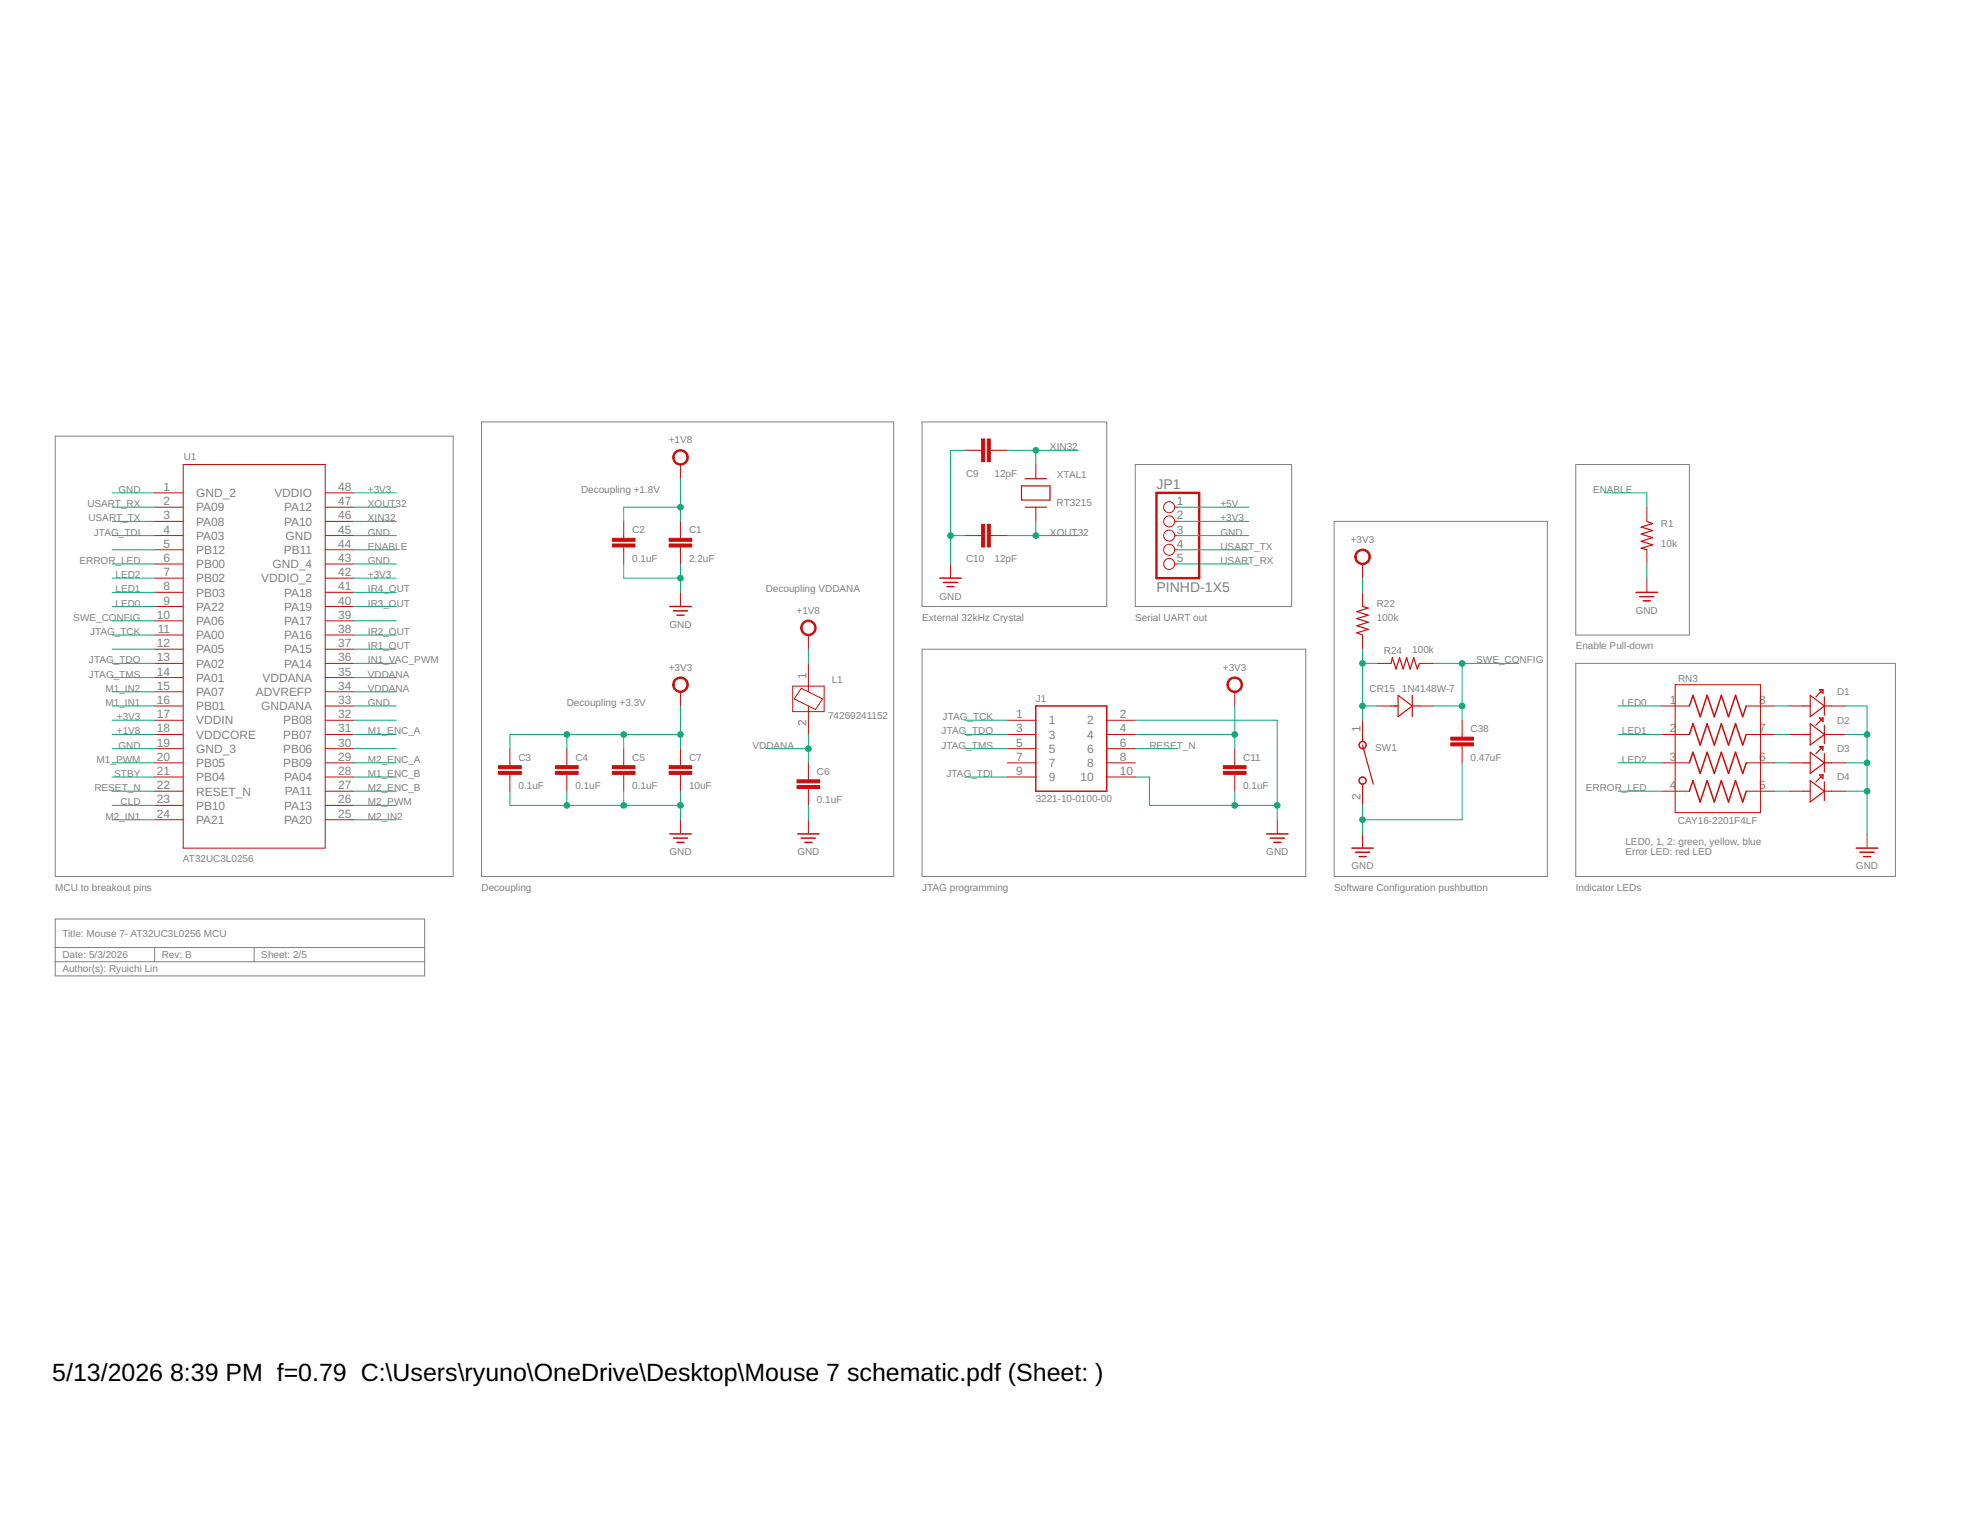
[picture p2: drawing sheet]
<svg xmlns="http://www.w3.org/2000/svg" width="279mm" height="216mm" viewBox="0 0 279 216" stroke-linecap="round" stroke-linejoin="round" font-family="sans-serif">
<g fill="none" stroke="#808080" stroke-width=".14">
<path d="M68.3 59.8h58.4v64.4h-58.4zM130.7 59.8h26.2v26.2h-26.2zM7.8 61.8h56.4v62.4h-56.4zM160.9 65.8h22.2v20.2h-22.2zM189.1 73.9h30.3v50.3h-30.3zM223.4 65.8h16.1v24.2h-16.1zM130.7 92h54.4v32.2h-54.4zM223.4 94h45.3v30.2h-45.3zM7.8 130.3h52.4v8h-52.4zM7.8 134.3h52.4M7.8 136.3h52.4M21.9 134.3v2"/>
<path d="M36 134.3v2"/>
</g>
<g fill="none" stroke="#c90d0c" stroke-width=".14">
<path d="M21.9 69.9h4.1M21.9 71.9h4.1M21.9 73.9h4.1M21.9 75.9h4.1M21.9 77.9h4.1M21.9 79.9h4.1M26 65.8h20.1v54.4h-20.1zM46.1 69.9h4M46.1 71.9h4M46.1 73.9h4M46.1 75.9h4M46.1 77.9h4"/>
<path d="M46.1 79.9h4M88.4 73.9v2.4M88.4 77.5v2.4M96.5 65.8v2.1M96.5 73.9v2.4M96.5 77.5v2.4M134.7 79.9v2.1M136.8 75.9h2.4M136.8 63.8h2.4M140.4 75.9h2.4M140.4 63.8h2.4M146.8 65.8v2.1"/>
<path d="M146.8 71.9v2M166.5 71.9h.5M166.5 73.9h.5M166.5 75.9h.5M166.5 77.9h.5M166.5 79.9h.5M193.1 79.9v2.1M233.4 71.9v2M233.4 77.9v2M21.9 82h4.1M21.9 84h4.1M21.9 86h4.1"/>
<path d="M21.9 88h4.1M21.9 90h4.1M21.9 92h4.1M21.9 94h4.1M21.9 96.1h4.1M21.9 98.1h4.1M46.1 82h4M46.1 84h4M46.1 86h4M46.1 88h4M46.1 90h4M46.1 92h4"/>
<path d="M46.1 94h4M46.1 96.1h4M46.1 98.1h4M96.5 84v2M96.5 98.1v2M112.4 97.3h4.4v3.6h-4.4zM113.6 97.6l3 1.5-1 1.5-3-1.5zM114.6 90v2M114.6 94v4.1M175 98.1v2M193.1 84v2M193.1 90v2"/>
<path d="M195.2 94h2M201.2 94h2M233.4 82v2M237.5 97.1h12.1v18.1h-12.1zM21.9 100.1h4.1M21.9 102.1h4.1M21.9 104.1h4.1M21.9 106.1h4.1M21.9 108.1h4.1M21.9 110.2h4.1M21.9 112.2h4.1M21.9 114.2h4.1"/>
<path d="M21.9 116.2h4.1M46.1 100.1h4M46.1 102.1h4M46.1 104.1h4M46.1 106.1h4M46.1 108.1h4M46.1 110.2h4M46.1 112.2h4M46.1 114.2h4M46.1 116.2h4M72.3 106.1v2.4M72.3 109.7v2.5"/>
<path d="M80.3 106.1v2.4M80.3 109.7v2.5M88.4 106.1v2.4M88.4 109.7v2.5M96.5 106.1v2.4M96.5 109.7v2.5M96.5 116.2v2M114.6 100.1v4M114.6 108.1v2.5M114.6 111.8v2.4M114.6 116.2v2M142.8 102.1h4"/>
<path d="M142.8 104.1h4M142.8 106.1h4M142.8 108.1h4M142.8 110.2h4M156.9 102.1h4M156.9 104.1h4M156.9 106.1h4M156.9 108.1h4M156.9 110.2h4M175 106.1v2.4M175 109.7v2.5M181.1 116.2v2"/>
<path d="M193.1 102.1v2M193.1 112.2v2M193.1 118.2v2M195.2 100.1h2M201.2 100.1h2M207.3 102.1v2.4M207.3 105.7v2.4M235.5 100.1h4M235.5 104.1h4M235.5 108.1h4M235.5 112.2h4M247.5 100.1h4.1"/>
<path d="M247.5 104.1h4.1M247.5 108.1h4.1M247.5 112.2h4.1M253.6 100.1h2M253.6 104.1h2M253.6 108.1h2M253.6 112.2h2M259.6 100.1h2M259.6 104.1h2M259.6 108.1h2M259.6 112.2h2M264.7 118.2v2"/>
<circle cx="165.7" cy="73.9" r=".78"/>
<circle cx="165.7" cy="79.9" r=".78"/>
<circle cx="165.7" cy="75.9" r=".78"/>
<circle cx="165.7" cy="77.9" r=".78"/>
<circle cx="165.7" cy="71.9" r=".78"/>
</g>
<g fill="#c90d0c" stroke="#c90d0c" stroke-width=".14">
<path d="M95.7 96.2a1.11 1.11 0 0 1 1.8 .3 1.11 1.11 0 0 1-.8 1.6 1.11 1.11 0 0 1-1.3-1h.2a.91 .91 0 0 1 1.3-.8 .91 .91 0 0 1 .1 1.5 .91 .91 0 0 1-1.4-.5v-.2h-.2v-.3z" fill-rule="evenodd"/>
<path d="M95.7 64a1.11 1.11 0 0 1 1.8 .3 1.11 1.11 0 0 1-.8 1.6 1.11 1.11 0 0 1-1.3-1h.2a.9 .9 0 0 1 1.2-.9 .9 .9 0 0 1 .4 1.5 .9 .9 0 0 1-1.5-.2l-.1-.4h-.2l.1-.7z" fill-rule="evenodd"/>
<path d="M113.9 88.2a1.1 1.1 0 0 1 1.7 .3 1.1 1.1 0 0 1-.7 1.6 1.1 1.1 0 0 1-1.4-1.1h.2a.9 .9 0 0 1 1.2-.8 .9 .9 0 0 1 .3 1.5 .9 .9 0 0 1-1.5-.4v-.3h-.2v-.3z" fill-rule="evenodd"/>
<path d="M174.3 96.2a1.1 1.1 0 0 1 1.7 .3 1.1 1.1 0 0 1-.7 1.6 1.1 1.1 0 0 1-1.4-1h.2a.9 .9 0 0 1 1.3-.9 .9 .9 0 0 1 .2 1.5 .9 .9 0 0 1-1.4-.4l-.1-.2h-.2l.1-.3z" fill-rule="evenodd"/>
<path d="M192.4 78.1a1.11 1.11 0 0 1 1.7 .3 1.11 1.11 0 0 1-.7 1.6 1.11 1.11 0 0 1-1.4-1.1h.3a.91 .91 0 0 1 1.3-.7 .91 .91 0 0 1 .1 1.5 .91 .91 0 0 1-1.4-.5v-.3h-.3l.2-.6z" fill-rule="evenodd"/>
</g>
<g fill="none" stroke="#c90d0c" stroke-width=".21">
<path d="M95 86h3M95.5 86.6h2M96 87.2h1M133.2 82h3M133.7 82.6h2M134.2 83.2h1M231.9 84h3M232.4 84.6h2M232.9 85.2h1M95 118.2h3M95.5 118.8h2M96 119.4h1"/>
<path d="M113.1 118.2h3M113.6 118.8h2M114.1 119.4h1M146.8 100.1h10.1v12.1h-10.1zM179.6 118.2h3M180.1 118.8h2M180.6 119.4h1M239.5 104.1l.5-1.5 1 3 1-3 1 3 1-3 1 3 1-3 1 3 .5-1.5M239.5 100.1l.5-1.5 1 3 1-3 1 3 1-3 1 3 1-3 1 3 .5-1.5M239.5 108.1l.5-1.5 1 3 1-3 1 3 1-3 1 3 1-3 1 3 .5-1.5M239.5 112.2l.5-1.5 1 3 1-3 1 3 1-3 1 3 1-3 1 3 .5-1.5M191.6 120.2h3.1"/>
<path d="M192.2 120.8h2M192.7 121.4h1M263.1 120.2h3.1M263.7 120.8h2M264.2 121.4h1"/>
<circle cx="193.2" cy="105.6" r=".5"/>
<circle cx="193.2" cy="110.7" r=".5"/>
</g>
<g fill="none" stroke="#c90d0c" stroke-width=".17">
<path d="M144.8 68.9h4v2h-4zM145.3 67.9h3M145.3 71.9h3M233.4 73.9l.9 .3-1.7 .5 1.7 .5-1.7 .5 1.7 .5-1.7 .5 1.7 .5-1.7 .5 .8 .2M193.1 86l.9 .2-1.7 .5 1.7 .5-1.7 .5 1.7 .5-1.7 .5 1.7 .5-1.7 .5 .8 .3M197.2 94l.2-.8 .5 1.6 .5-1.6 .5 1.6 .5-1.6 .5 1.6 .5-1.6 .5 1.6 .3-.8M198.2 98.6l2 1.5-2 1.5zM200.2 98.6v3M256.6 98.6l2 1.5-2 1.5zM257.9 97.8h.5v.5zM258.4 97.8l-1 1M258.6 98.8v2.6"/>
<path d="M193.1 104.1v1M193.1 111.2v1M193.1 105.6l1.6 5.6M197.2 100.1h1M200.2 100.1h1M255.6 100.1h1M255.6 104.1h1M255.6 108.1h1M255.6 112.2h1M256.6 102.6l2 1.5-2 1.5zM256.6 106.6l2 1.5-2 1.5zM256.6 110.7l2 1.5-2 1.5z"/>
<path d="M257.9 101.8h.5v.5zM257.9 105.8h.5v.5zM257.9 109.9h.5v.5zM258.4 101.8l-1 1M258.4 105.8l-1 1M258.4 109.9l-1 .9M258.6 100.1h1M258.6 102.8v2.6M258.6 106.8v2.7M258.6 110.8v2.7M258.6 104.1h1M258.6 108.1h1"/>
<path d="M258.6 112.2h1"/>
</g>
<g fill="#c90d0c" stroke="#c90d0c" stroke-width=".14">
<path d="M140 62.2h.4v3.2h-.4z"/>
<path d="M139.1 62.2h.5v3.2h-.5z"/>
<path d="M140 74.3h.4v3.2h-.4z"/>
<path d="M139.1 74.3h.5v3.2h-.5z"/>
<path d="M94.8 109.3h3.3v.5h-3.3z"/>
<path d="M94.8 108.5h3.3v.5h-3.3z"/>
<path d="M70.7 109.3h3.2v.5h-3.2z"/>
<path d="M70.7 108.5h3.2v.5h-3.2z"/>
<path d="M78.7 109.3h3.3v.5h-3.3z"/>
<path d="M78.7 108.5h3.3v.5h-3.3z"/>
<path d="M86.8 109.3h3.2v.5h-3.2z"/>
<path d="M86.8 108.5h3.2v.5h-3.2z"/>
<path d="M86.8 77.1h3.2v.4h-3.2z"/>
<path d="M86.8 76.3h3.2v.4h-3.2z"/>
<path d="M94.8 77.1h3.3v.4h-3.3z"/>
<path d="M94.8 76.3h3.3v.4h-3.3z"/>
<path d="M173.4 109.3h3.2v.5h-3.2z"/>
<path d="M173.4 108.5h3.2v.5h-3.2z"/>
<path d="M113 111.4h3.2v.4h-3.2z"/>
<path d="M113 110.6h3.2v.4h-3.2z"/>
<path d="M205.7 105.3h3.2v.4h-3.2z"/>
<path d="M205.7 104.5h3.2v.4h-3.2z"/>
</g>
<path d="M163.9 69.9h6.1v12.1h-6.1z" fill="none" stroke="#c90d0c" stroke-width=".34"/>
<g fill="none" stroke="#0dab76" stroke-width=".14">
<path d="M15.9 71.9h6M15.9 79.9h6M15.9 73.9h6M15.9 77.9h6M15.9 75.9h6M15.9 69.9h6M50.1 71.9h6.1M50.1 79.9h6.1M50.1 73.9h6.1M50.1 77.9h6.1M50.1 75.9h6.1M50.1 69.9h6.1"/>
<path d="M88.4 79.9v2.1h8.1M96.5 71.9h-8.1v2M96.5 67.9v6M96.5 79.9v4.1M134.7 75.9h2.1M136.8 63.8h-2.1v16.1M142.8 75.9h10.1M142.8 63.8h10.1M146.8 63.8v2M146.8 73.9v2M167 71.9h10M167 79.9h10"/>
<path d="M167 73.9h10M167 77.9h10M167 75.9h10M227.4 69.9h6v2M233.4 79.9v2.1M15.9 90h6M15.9 94h6M15.9 96.1h6M15.9 82h6M15.9 98.1h6M15.9 88h6M15.9 92h6"/>
<path d="M15.9 86h6M15.9 84h6M50.1 90h6.1M50.1 94h6.1M50.1 96.1h6.1M50.1 82h6.1M50.1 98.1h6.1M50.1 88h6.1M50.1 92h6.1M50.1 86h6.1M50.1 84h6.1M114.6 92v2"/>
<path d="M193.1 94h2.1M193.1 82v2M193.1 92v10.1M203.2 94h12.1M207.3 94v8.1M15.9 110.2h6M15.9 102.1h6M15.9 104.1h6M15.9 106.1h6M15.9 112.2h6M15.9 100.1h6M15.9 114.2h6"/>
<path d="M15.9 108.1h6M15.9 116.2h6M50.1 110.2h6.1M50.1 102.1h6.1M50.1 104.1h6.1M50.1 106.1h6.1M50.1 112.2h6.1M50.1 100.1h6.1M50.1 114.2h6.1M50.1 108.1h6.1M50.1 116.2h6.1M72.3 112.2v2h24.2"/>
<path d="M80.3 104.1v2M80.3 112.2v2M88.4 104.1v2M88.4 112.2v2M96.5 104.1h-24.2v2M96.5 100.1v6M96.5 112.2v4M108.5 106.1h6.1M114.6 104.1v4M114.6 114.2v2M136.8 110.2h6M136.8 102.1h6"/>
<path d="M136.8 104.1h6M136.8 106.1h6M160.9 110.2h2v4h18.2M160.9 102.1h20.2v14.1M160.9 104.1h14.1M160.9 106.1h6.1M175 100.1v6M175 112.2v2M193.1 100.1h2.1M193.1 114.2v4M203.2 100.1h4.1M207.3 108.1v8.1h-14.2"/>
<path d="M229.4 104.1h6.1M229.4 112.2h6.1M229.4 100.1h6.1M229.4 108.1h6.1M251.6 104.1h2M251.6 112.2h2M251.6 100.1h2M251.6 108.1h2M261.6 104.1h3.1M261.6 112.2h3.1M261.6 100.1h3.1v18.1M261.6 108.1h3.1"/>
</g>
<g fill="#0dab76" stroke="#0dab76" stroke-width=".14">
<circle cx="146.8" cy="75.9" r=".4"/>
<circle cx="96.5" cy="82" r=".4"/>
<circle cx="80.3" cy="114.2" r=".4"/>
<circle cx="88.4" cy="114.2" r=".4"/>
<circle cx="96.5" cy="114.2" r=".4"/>
<circle cx="134.7" cy="75.9" r=".4"/>
<circle cx="181.1" cy="114.2" r=".4"/>
<circle cx="175" cy="114.2" r=".4"/>
<circle cx="264.7" cy="104.1" r=".4"/>
<circle cx="264.7" cy="108.1" r=".4"/>
<circle cx="264.7" cy="112.2" r=".4"/>
<circle cx="193.1" cy="116.2" r=".4"/>
<circle cx="114.6" cy="106.1" r=".4"/>
<circle cx="146.8" cy="63.8" r=".4"/>
<circle cx="207.3" cy="100.1" r=".4"/>
<circle cx="207.3" cy="94" r=".4"/>
<circle cx="96.5" cy="104.1" r=".4"/>
<circle cx="80.3" cy="104.1" r=".4"/>
<circle cx="88.4" cy="104.1" r=".4"/>
<circle cx="175" cy="104.1" r=".4"/>
<circle cx="96.5" cy="71.9" r=".4"/>
<circle cx="193.1" cy="94" r=".4"/>
<circle cx="193.1" cy="100.1" r=".4"/>
</g>
<g font-size="3.5">
<text x="7.4" y="195.8">5/13/2026</text>
<text x="24.1" y="195.8">8:39 PM f=0.79 C:\Users\ryuno\OneDrive\Desktop\Mouse 7 schematic.pdf (Sheet: )</text>
</g>
<g font-size="2" fill="#808080">
<text x="163.9" y="69.4">JP1</text>
<text x="163.9" y="84">PINHD-1X5</text>
</g>
<g font-size="1.7" fill="#808080">
<text x="23.2" y="69.6">1</text>
<text x="23.2" y="71.6">2</text>
<text x="27.8" y="70.5">GND_2</text>
<text x="38.9" y="70.5">VDDIO</text>
<text x="48" y="71.6">47</text>
<text x="48" y="69.6">48</text>
<text x="166.8" y="71.6">1</text>
<text x="23.2" y="73.6">3</text>
<text x="23.2" y="75.6">4</text>
<text x="23.2" y="77.7">5</text>
<text x="27.8" y="72.5">PA09</text>
<text x="27.8" y="74.5">PA08</text>
<text x="27.8" y="76.5">PA03</text>
<text x="40.3" y="74.5">PA10</text>
<text x="40.3" y="72.5">PA12</text>
<text x="40.5" y="76.5">GND</text>
<text x="48" y="77.7">44</text>
<text x="48" y="75.6">45</text>
<text x="48" y="73.6">46</text>
<text x="166.8" y="73.6">2</text>
<text x="166.8" y="75.6">3</text>
<text x="166.8" y="77.7">4</text>
<text x="23.2" y="79.7">6</text>
<text x="23.2" y="81.7">7</text>
<text x="23.2" y="83.7">8</text>
<text x="27.8" y="78.5">PB12</text>
<text x="27.8" y="80.6">PB00</text>
<text x="27.8" y="82.6">PB02</text>
<text x="37" y="82.6">VDDIO_2</text>
<text x="38.6" y="80.6">GND_4</text>
<text x="40.3" y="78.5">PB11</text>
<text x="48" y="83.7">41</text>
<text x="48" y="81.7">42</text>
<text x="48" y="79.7">43</text>
<text x="166.8" y="79.7">5</text>
<text x="22.2" y="87.7">10</text>
<text x="22.4" y="89.7">11</text>
<text x="23.2" y="85.7">9</text>
<text x="27.8" y="84.6">PB03</text>
<text x="27.8" y="86.6">PA22</text>
<text x="27.8" y="88.6">PA06</text>
<text x="40.3" y="88.6">PA17</text>
<text x="40.3" y="86.6">PA19</text>
<text x="40.3" y="84.6">PA18</text>
<text x="48" y="89.7">38</text>
<text x="48" y="87.7">39</text>
<text x="48" y="85.7">40</text>
<text x="22.2" y="91.7">12</text>
<text x="22.2" y="93.8">13</text>
<text x="22.2" y="95.8">14</text>
<text x="27.8" y="90.6">PA00</text>
<text x="27.8" y="92.6">PA05</text>
<text x="27.8" y="94.6">PA02</text>
<text x="40.3" y="94.6">PA14</text>
<text x="40.3" y="92.6">PA15</text>
<text x="40.3" y="90.6">PA16</text>
<text x="48" y="95.8">35</text>
<text x="48" y="93.8">36</text>
<text x="48" y="91.7">37</text>
<text x="22.2" y="97.8">15</text>
<text x="22.2" y="99.8">16</text>
<text x="22.2" y="101.8">17</text>
<text x="27.8" y="96.7">PA01</text>
<text x="27.8" y="98.7">PA07</text>
<text x="27.8" y="100.7">PB01</text>
<text x="36.3" y="98.7">ADVREFP</text>
<text x="37" y="100.7">GNDANA</text>
<text x="37.2" y="96.7">VDDANA</text>
<text x="48" y="101.8">32</text>
<text x="48" y="99.8">33</text>
<text x="48" y="97.8">34</text>
<text x="114.3" y="96.2" transform="rotate(-90 114.3 96.2)">1</text>
<text x="144" y="101.8">1</text>
<text x="158.7" y="101.8">2</text>
<text x="236.7" y="99.8">1</text>
<text x="249.4" y="99.8">8</text>
<text x="22.2" y="103.8">18</text>
<text x="22.2" y="105.8">19</text>
<text x="22.2" y="107.9">20</text>
<text x="27.8" y="102.7">VDDIN</text>
<text x="27.8" y="104.7">VDDCORE</text>
<text x="27.8" y="106.7">GND_3</text>
<text x="40.1" y="106.7">PB06</text>
<text x="40.1" y="104.7">PB07</text>
<text x="40.1" y="102.7">PB08</text>
<text x="48" y="107.9">29</text>
<text x="48" y="105.8">30</text>
<text x="48" y="103.8">31</text>
<text x="114.3" y="102.9" transform="rotate(-90 114.3 102.9)">2</text>
<text x="144" y="103.8">3</text>
<text x="144" y="105.8">5</text>
<text x="144" y="107.9">7</text>
<text x="148.7" y="102.7">1</text>
<text x="148.7" y="104.7">3</text>
<text x="148.7" y="106.7">5</text>
<text x="154.1" y="102.7">2</text>
<text x="154.1" y="104.7">4</text>
<text x="154.1" y="106.7">6</text>
<text x="158.7" y="103.8">4</text>
<text x="158.7" y="105.8">6</text>
<text x="158.7" y="107.9">8</text>
<text x="192.9" y="103.8" transform="rotate(-90 192.9 103.8)">1</text>
<text x="236.7" y="103.8">2</text>
<text x="236.7" y="107.9">3</text>
<text x="249.4" y="107.9">6</text>
<text x="249.4" y="103.8">7</text>
<text x="22.2" y="109.9">21</text>
<text x="22.2" y="111.9">22</text>
<text x="22.2" y="113.9">23</text>
<text x="27.8" y="108.7">PB05</text>
<text x="27.8" y="110.8">PB04</text>
<text x="27.8" y="112.8">RESET_N</text>
<text x="40.1" y="108.7">PB09</text>
<text x="40.3" y="110.8">PA04</text>
<text x="40.4" y="112.8">PA11</text>
<text x="48" y="113.9">26</text>
<text x="48" y="111.9">27</text>
<text x="48" y="109.9">28</text>
<text x="144" y="109.9">9</text>
<text x="148.7" y="108.7">7</text>
<text x="148.7" y="110.8">9</text>
<text x="153.2" y="110.8">10</text>
<text x="154.1" y="108.7">8</text>
<text x="158.7" y="109.9">10</text>
<text x="192.9" y="113.4" transform="rotate(-90 192.9 113.4)">2</text>
<text x="236.7" y="111.9">4</text>
<text x="249.4" y="111.9">5</text>
<text x="22.2" y="115.9">24</text>
<text x="27.8" y="114.8">PB10</text>
<text x="27.8" y="116.8">PA21</text>
<text x="40.3" y="116.8">PA20</text>
<text x="40.3" y="114.8">PA13</text>
<text x="48" y="115.9">25</text>
</g>
<g font-size="1.4" fill="#808080">
<text x="26" y="65.3">U1</text>
<text x="94.8" y="62.8">+1V8</text>
<text x="148.8" y="63.8">XIN32</text>
<text x="12.4" y="71.9">USART_RX</text>
<text x="16.8" y="69.9">GND</text>
<text x="52.1" y="71.9">XOUT32</text>
<text x="52.1" y="69.9">+3V3</text>
<text x="82.4" y="69.9">Decoupling +1.8V</text>
<text x="137" y="67.6">C9</text>
<text x="141" y="67.6">12pF</text>
<text x="149.8" y="71.8">RT3215</text>
<text x="149.8" y="67.7">XTAL1</text>
<text x="173" y="71.9">+5V</text>
<text x="225.8" y="69.9">ENABLE</text>
<text x="12.5" y="73.9">USART_TX</text>
<text x="13.3" y="75.9">JTAG_TDI</text>
<text x="52.1" y="75.9">GND</text>
<text x="52.1" y="73.9">XIN32</text>
<text x="52.1" y="77.9">ENABLE</text>
<text x="89.6" y="75.6">C2</text>
<text x="97.7" y="75.6">C1</text>
<text x="148.8" y="75.9">XOUT32</text>
<text x="173" y="77.9">USART_TX</text>
<text x="173" y="75.9">GND</text>
<text x="173" y="73.9">+3V3</text>
<text x="191.5" y="76.9">+3V3</text>
<text x="235.5" y="77.5">10k</text>
<text x="235.5" y="74.7">R1</text>
<text x="11.3" y="79.9">ERROR_LED</text>
<text x="16.4" y="84">LED1</text>
<text x="16.4" y="82">LED2</text>
<text x="52.1" y="79.9">GND</text>
<text x="52.1" y="84">IR4_OUT</text>
<text x="52.1" y="82">+3V3</text>
<text x="89.6" y="79.6">0.1uF</text>
<text x="97.7" y="79.6">2.2uF</text>
<text x="108.5" y="84">Decoupling VDDANA</text>
<text x="137" y="79.6">C10</text>
<text x="141" y="79.6">12pF</text>
<text x="173" y="79.9">USART_RX</text>
<text x="10.4" y="88">SWE_CONFIG</text>
<text x="16.4" y="86">LED0</text>
<text x="52.1" y="86">IR3_OUT</text>
<text x="94.9" y="89">GND</text>
<text x="112.9" y="87">+1V8</text>
<text x="130.7" y="88">External 32kHz Crystal</text>
<text x="133.2" y="85">GND</text>
<text x="160.9" y="88">Serial UART out</text>
<text x="195.2" y="88">100k</text>
<text x="195.2" y="86">R22</text>
<text x="231.9" y="87">GND</text>
<text x="12.6" y="94">JTAG_TDO</text>
<text x="12.8" y="90">JTAG_TCK</text>
<text x="52.1" y="90">IR2_OUT</text>
<text x="52.1" y="92">IR1_OUT</text>
<text x="52.1" y="94">IN1_VAC_PWM</text>
<text x="94.8" y="95.1">+3V3</text>
<text x="173.4" y="95.1">+3V3</text>
<text x="196.2" y="92.7">R24</text>
<text x="200.2" y="92.6">100k</text>
<text x="209.3" y="94">SWE_CONFIG</text>
<text x="223.4" y="92">Enable Pull-down</text>
<text x="12.6" y="96.1">JTAG_TMS</text>
<text x="15" y="98.1">M1_IN2</text>
<text x="15" y="100.1">M1_IN1</text>
<text x="52.1" y="100.1">GND</text>
<text x="52.1" y="96.1">VDDANA</text>
<text x="52.1" y="98.1">VDDANA</text>
<text x="80.3" y="100.1">Decoupling +3.3V</text>
<text x="117.4" y="101.9">74269241152</text>
<text x="117.9" y="96.9">L1</text>
<text x="146.8" y="99.6">J1</text>
<text x="194.1" y="98.1">CR15</text>
<text x="198.7" y="98">1N4148W-7</text>
<text x="229.9" y="100.1">LED0</text>
<text x="237.9" y="96.7">RN3</text>
<text x="260.4" y="98.5">D1</text>
<text x="16.6" y="102.1">+3V3</text>
<text x="16.6" y="104.1">+1V8</text>
<text x="16.8" y="106.1">GND</text>
<text x="52.1" y="104.1">M1_ENC_A</text>
<text x="73.5" y="107.8">C3</text>
<text x="81.6" y="107.8">C4</text>
<text x="89.6" y="107.8">C5</text>
<text x="97.7" y="107.8">C7</text>
<text x="106.7" y="106.1">VDDANA</text>
<text x="133.5" y="106.1">JTAG_TMS</text>
<text x="133.5" y="104.1">JTAG_TDO</text>
<text x="133.6" y="102.1">JTAG_TCK</text>
<text x="162.9" y="106.1">RESET_N</text>
<text x="176.2" y="107.8">C11</text>
<text x="194.9" y="106.5">SW1</text>
<text x="208.5" y="107.8">0.47uF</text>
<text x="208.5" y="103.8">C38</text>
<text x="229.9" y="104.1">LED1</text>
<text x="260.4" y="102.6">D2</text>
<text x="260.4" y="106.6">D3</text>
<text x="13.4" y="112.2">RESET_N</text>
<text x="13.7" y="108.1">M1_PWM</text>
<text x="16.2" y="110.2">STBY</text>
<text x="52.1" y="112.2">M2_ENC_B</text>
<text x="52.1" y="108.1">M2_ENC_A</text>
<text x="52.1" y="110.2">M1_ENC_B</text>
<text x="73.5" y="111.9">0.1uF</text>
<text x="81.6" y="111.9">0.1uF</text>
<text x="89.6" y="111.9">0.1uF</text>
<text x="97.7" y="111.9">10uF</text>
<text x="115.8" y="113.9">0.1uF</text>
<text x="115.8" y="109.9">C6</text>
<text x="134.2" y="110.2">JTAG_TDI</text>
<text x="146.8" y="113.7">3221-10-0100-00</text>
<text x="176.2" y="111.9">0.1uF</text>
<text x="224.8" y="112.2">ERROR_LED</text>
<text x="229.9" y="108.1">LED2</text>
<text x="260.4" y="110.6">D4</text>
<text x="15" y="116.2">M2_IN1</text>
<text x="17.1" y="114.2">CLD</text>
<text x="52.1" y="114.2">M2_PWM</text>
<text x="52.1" y="116.2">M2_IN2</text>
<text x="230.4" y="119.7">LED0, 1, 2: green, yellow, blue</text>
<text x="237.9" y="116.8">CAY16-2201F4LF</text>
<text x="25.9" y="122.3">AT32UC3L0256</text>
<text x="94.9" y="121.2">GND</text>
<text x="113" y="121.2">GND</text>
<text x="179.5" y="121.2">GND</text>
<text x="191.6" y="123.2">GND</text>
<text x="230.4" y="121.2">Error LED: red LED</text>
<text x="263.1" y="123.2">GND</text>
<text x="7.8" y="126.3">MCU to breakout pins</text>
<text x="68.3" y="126.3">Decoupling</text>
<text x="130.7" y="126.3">JTAG programming</text>
<text x="189.1" y="126.3">Software Configuration pushbutton</text>
<text x="223.4" y="126.3">Indicator LEDs</text>
<text x="8.8" y="135.8">Date: 5/3/2026</text>
<text x="8.8" y="132.8">Title: Mouse 7- AT32UC3L0256 MCU</text>
<text x="8.8" y="137.8">Author(s): Ryuichi Lin</text>
<text x="22.9" y="135.8">Rev: B</text>
<text x="37" y="135.8">Sheet: 2/5</text>
</g>
</svg>
